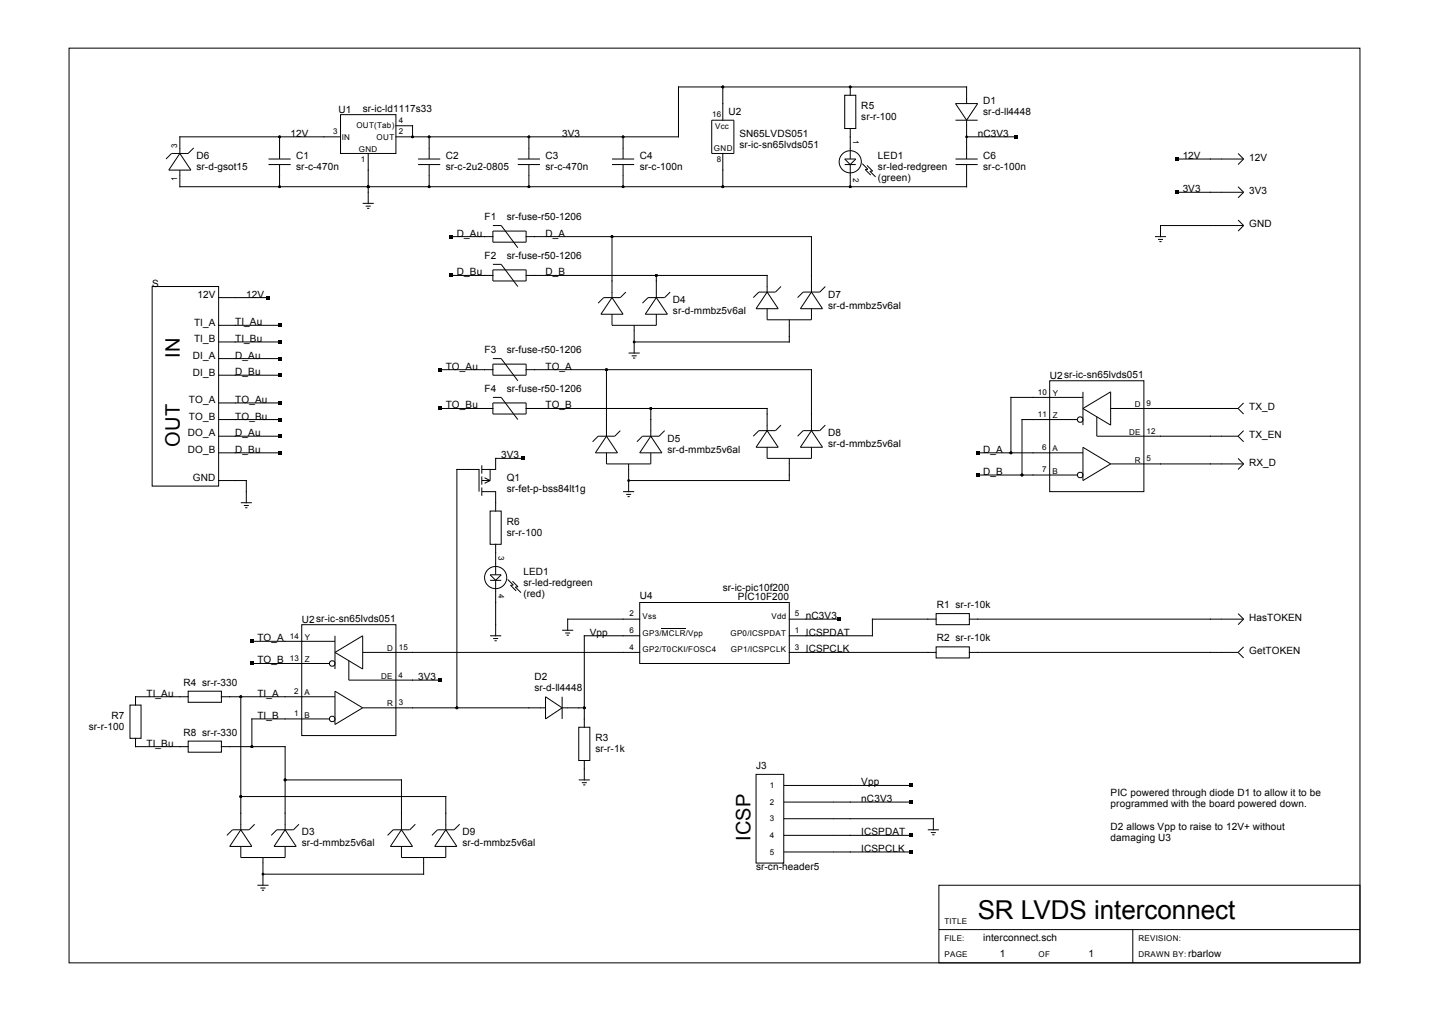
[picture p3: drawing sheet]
<svg xmlns="http://www.w3.org/2000/svg" width="297mm" height="210mm" viewBox="0 0 297 210" stroke-linecap="round" stroke-linejoin="round" font-family="sans-serif">
<g fill="none" stroke="#000" stroke-width=".21">
<path d="M14.3 10h268.4v190h-268.4zM150.2 18.1v6.9M175.6 19.8h2.3v6.9h-2.3zM176.7 18.1v1.7M37.4 31.9l2.3 3.4h-4.6zM40.3 30.7l-1.2 1.2h-3.4l-1.2 1.1M55.8 33h4.6M55.8 34.2h4.6M58.1 28.4v4.6M58.1 34.2v4.6M70.8 23.8h11.5v8.1h-11.5zM70.8 28.4h-33.4v3.5"/>
<path d="M76.5 31.9v10.3M82.3 26.1h3.4v2.3M86.9 33h4.6M86.9 34.2h4.6M89.2 28.4v4.6M89.2 34.2v4.6M107.6 33h4.6M107.6 34.2h4.6M109.9 28.4v4.6M109.9 34.2v4.6M127.2 33h4.6M127.2 34.2h4.6"/>
<path d="M129.5 28.4v4.6M129.5 34.2v4.6M147.9 25h4.6v6.9h-4.6zM150.2 31.9v6.9M175.6 33h2.3l-1.2 1.2zM175.6 34.2h2.3M176.7 26.7v6.3M176.7 34.2v4.6M179.2 34l1.2 1.2h-.6l1.2 1.2M180.2 34.4l1.2 1.1-.6 .1 1.2 1.1M198.6 33h4.6M198.6 34.2h4.6"/>
<path d="M198.6 21.5h4.6l-2.3 3.5zM198.6 25h4.6M200.9 34.2v4.6h-163.5v-3.5M200.9 21.5v-3.4h-59.9v10.3h-58.7M200.9 28.4h10.4M200.9 25v8M244.7 33h13.8M244.7 39.9h13.8M257.3 31.9l1.2 1.1M257.3 38.8l1.2 1.1M258.5 33l-1.2 1.2M258.5 39.9l-1.2 1.2"/>
<path d="M31.6 59.5h13.8v41.5h-13.8zM75.4 42.2h2.3M76 42.8h1M76.3 43.3h.5M93.8 49.2h8.6M93.8 57.2h8.6M102.4 46.8h1.8l3.4 4.7M102.4 48h6.9v2.3h-6.9zM102.4 56.1h6.9v2.3h-6.9zM102.4 54.9h1.8l3.4 4.6M109.3 49.2h59.4v11.5M109.3 57.2h50.1v3.5"/>
<path d="M127.2 49.2v12.6M136.4 57.2v4.6M162.3 59.5l-1.1 1.2h-3.5l-1.1 1.1M171.5 59.5l-1.1 1.2h-3.5l-1.1 1.1M240 49.2h2.3M240.7 49.7h1M241 50.2h.4M257.3 45.7l1.2 1.1M258.5 46.8h-17.3v2.4M258.5 46.8l-1.2 1.2M45.4 67.6h12.7M45.4 71h12.7"/>
<path d="M45.4 74.5h12.7M45.4 77.9h12.7M45.4 61.8h10.4M91.5 76.8h10.9M102.4 74.5h1.8l3.4 4.6M102.4 75.6h6.9v2.3h-6.9zM109.3 76.8h59.4v12.7M126 76.8v13.8M127.2 65.3v2.3h9.2v-2.3M127.2 61.8l2.3 3.5h-4.6zM130.1 60.7l-1.2 1.1h-3.4l-1.2 1.2M130.7 73.3h2.3"/>
<path d="M131.3 73.9h1M131.6 74.4h.4M131.8 67.6v5.7M136.4 61.8l2.3 3.5h-4.6zM139.3 60.7l-1.2 1.1h-3.4l-1.2 1.2M159.4 60.7l2.3 3.4h-4.6zM159.4 64.1v2.3h9.3v-2.3M164 66.4v4.6h-32.2M168.7 60.7l2.3 3.4h-4.7zM218.2 79.1h19.5v23h-19.5zM45.4 90.6h12.7M45.4 83.7h12.7"/>
<path d="M45.4 87.2h12.7M45.4 94.1h12.7M45.4 99.8h5.8v4.6M91.5 84.8h10.9M100.1 99.8h1.8M100.1 96.7v1.7M100.1 99v1.7M100.7 99.2l1.2 .6M101.9 99.8l-1.2 .6M101.9 97.5v2.3M102.4 83.7h6.9v2.3h-6.9zM102.4 82.5h1.8l3.4 4.7"/>
<path d="M108.8 95.2h-5.8v2.3h-2.9M109.3 84.8h50.1v4.7M126 94.1v2.3h9.3v-2.3M126 90.6l2.3 3.5h-4.6zM128.9 89.5l-1.1 1.1h-3.5l-1.1 1.2M130.7 96.4v5.7M135.3 90.6l2.3 3.5h-4.6zM135.3 84.8v5.8M138.1 89.5l-1.1 1.1h-3.5l-1.1 1.2M159.4 92.9v2.3h9.3v-2.3M159.4 89.5l2.3 3.4h-4.6zM162.3 88.3l-1.1 1.2h-3.5l-1.1 1.1"/>
<path d="M164 95.2v4.6h-33.3M168.7 89.5l2.3 3.4h-4.7zM171.5 88.3l-1.1 1.2h-3.5l-1.1 1.1M203.2 94.1h21.9M203.2 98.7h20.7M223.9 87.2h-11.5v11.5M225.1 82.5h-15v11.6M225.1 84.8l5.7-3.4v6.9zM225.1 81.4v6.9M225.1 92.9l5.7 3.5-5.7 3.4zM228 86.6v4h29.3M230.8 84.8h26.5"/>
<path d="M230.8 96.4h27.7M257.3 90.6l1.2 1.2M257.3 84.8l1.2 1.2M257.3 95.2l1.2 1.2M258.5 89.5l-1.2 1.1M258.5 83.7l-1.2 1.1M258.5 96.4l-1.2 1.1M50 104.4h2.3M50.7 105h1M51 105.5h.4M99.6 102.1v-4.6h-4.6v49.5M100.1 102.1h2.9v4.1"/>
<path d="M100.1 101.3v1.7M101.9 119.4h2.3l-1.2 1.1zM101.9 106.2h2.3v6.9h-2.3zM103 113.1v6.3M129.5 102.1h2.3M130.1 102.7h1.1M130.4 103.2h.5M52.3 133.2h17.3M52.3 137.8h16.2M62.7 129.8h19.6v23h-19.6zM69.6 135.5l5.8-3.4v6.9zM69.6 132.1v6.9"/>
<path d="M72.5 137.2v4.1h19M75.4 135.5h57.6M101.9 132.1h2.3M101.9 120.5h2.3M102.5 132.6h1M102.8 133.1h.4M103 120.5v11.6M105.5 120.4l1.2 1.1-.6 .1 1.2 1.1M106.5 120.7l1.2 1.2h-.6l1.2 1.2M116.8 130.9h2.3M117.5 131.5h1M117.8 131.9h.4"/>
<path d="M133 125.2h31v12.6h-31zM133 128.6h-15v2.3M133 132.1h-11.6v19M137.5 130.6h5.1M164 128.6h10.4M164 135.5h30.6M194.6 127.5h6.9v2.3h-6.9zM194.6 134.4h6.9v2.3h-6.9zM194.6 128.6h-13.3v3.5h-17.3M201.5 128.6h57M201.5 135.5h55.8M257.3 135.5l1.2 1.2"/>
<path d="M257.3 127.5l1.2 1.1M258.5 134.4l-1.2 1.1M258.5 128.6l-1.2 1.2M27 146.5h2.3v6.9h-2.3zM28.2 153.4v1.7h10.9M39.1 143.6h6.9v2.3h-6.9zM39.1 153.9h6.9v2.3h-6.9zM39.1 144.7h-10.9v1.8M46 144.7h23.6M46 155.1h13.3v17.3M50 144.7v27.7M68.5 149.3h-16.2v5.8"/>
<path d="M69.6 143.6l5.8 3.4-5.8 3.5zM75.4 147h38M113.4 144.7l3.4 2.3-3.4 2.3zM116.8 147h4.6M116.8 144.7v4.6M120.3 151.1h2.3v6.9h-2.3zM121.4 158v4M50 172.4l2.3 3.4h-4.6zM50 175.8v2.3h9.3v-2.3M50 165.5h42.7v6.9M52.9 171.2l-1.1 1.2h-3.5l-1.1 1.1M54.7 178.1v5.8"/>
<path d="M59.3 162h24.1v10.4M59.3 172.4l2.3 3.4h-4.6zM62.1 171.2l-1.1 1.2h-3.5l-1.1 1.1M83.4 172.4l2.3 3.4h-4.6zM83.4 175.8v2.3h9.3v-2.3M86.3 171.2l-1.1 1.2h-3.5l-1.1 1.1M88 178.1v3.5h-33.3M92.7 172.4l2.3 3.4h-4.7zM95.5 171.2l-1.1 1.2h-3.5l-1.1 1.1M120.3 162h2.3M120.9 162.6h1.1M121.2 163h.5"/>
<path d="M157.1 160.8h5.8v18.5h-5.8zM162.9 166.6h26.5M162.9 173.5h26.5M162.9 163.2h26.5M162.9 170.1h31.1v2.3M162.9 177h26.5M192.8 172.4h2.3M193.5 172.9h1M193.8 173.4h.4M53.5 183.9h2.3M54.1 184.5h1.1M54.4 184.9h.5"/>
<path d="M195.1 193.1h87.6M195.1 183.9h87.6v16.1h-87.6zM235.4 193.1v6.9"/>
<circle cx="176.7" cy="33.6" r="2.3"/>
<circle cx="224.5" cy="87.2" r=".58"/>
<circle cx="224.5" cy="98.7" r=".58"/>
<circle cx="103" cy="120" r="2.3"/>
<circle cx="69" cy="137.8" r=".58"/>
<circle cx="69" cy="149.3" r=".58"/>
</g>
<g fill="#000">
<path d="M150 17.8h.4v.5h-.4zM176.5 17.8h.4v.5h-.4zM57.9 38.6h.4v.4h-.4zM57.9 28.2h.4v.4h-.4zM76.3 38.6h.4v.4h-.4zM85.5 28.2h.4v.4h-.4zM89 38.6h.4v.4h-.4zM89 28.2h.4v.4h-.4zM109.7 38.6h.4v.4h-.4zM109.7 28.2h.4v.4h-.4zM129.3 38.6h.4v.4h-.4zM129.3 28.2h.4v.4h-.4z"/>
<path d="M150 38.6h.4v.4h-.4zM176.5 38.6h.4v.4h-.4zM200.7 28.2h.4v.4h-.4zM210.9 28.1h.7v.7h-.7zM244.3 32.7h.7v.7h-.7zM244.3 39.6h.7v.7h-.7zM93.5 48.8h.6v.7h-.6zM93.5 56.9h.6v.7h-.6zM127 48.9h.4v.5h-.4zM136.2 57h.4v.4h-.4zM55.5 61.5h.6v.7h-.6zM57.8 67.2h.7v.7h-.7z"/>
<path d="M57.8 70.7h.7v.7h-.7zM57.8 74.1h.7v.7h-.7zM57.8 77.6h.7v.7h-.7zM91.2 76.4h.6v.7h-.6zM125.8 76.6h.4v.4h-.4zM131.6 70.8h.4v.4h-.4zM57.8 83.4h.7v.6h-.7zM57.8 86.8h.7v.7h-.7zM57.8 90.3h.7v.7h-.7zM57.8 93.7h.7v.7h-.7zM91.2 84.5h.6v.7h-.6zM108.4 94.9h.7v.7h-.7z"/>
<path d="M130.5 99.6h.3v.4h-.3zM135.1 84.6h.4v.5h-.4zM202.9 93.7h.6v.7h-.6zM202.9 98.3h.6v.7h-.6zM209.9 93.8h.4v.5h-.4zM212.2 98.5h.4v.4h-.4zM52 132.9h.7v.7h-.7zM52 137.5h.7v.7h-.7zM174.1 128.3h.7v.7h-.7zM49.8 144.5h.4v.4h-.4zM52.2 154.9h.3v.4h-.3zM91.2 140.9h.6v.7h-.6z"/>
<path d="M94.8 146.8h.4v.4h-.4zM121.2 146.8h.4v.4h-.4zM49.8 165.2h.4v.5h-.4zM59.1 161.8h.4v.4h-.4zM189 162.8h.7v.7h-.7zM189 166.3h.7v.7h-.7zM189 173.2h.7v.7h-.7zM189 176.6h.7v.7h-.7zM54.5 181.4h.3v.4h-.3z"/>
</g>
<text font-size="5.4" x="203.2" y="190.8">SR LVDS interconnect</text>
<g font-size="4.2">
<text x="37.4" y="74.3" transform="rotate(-90 37.4 74.3)">IN</text>
<text x="37.4" y="92.8" transform="rotate(-90 37.4 92.8)">OUT</text>
<text x="156" y="174.7" transform="rotate(-90 156 174.7)">ICSP</text>
</g>
<g font-size="2.1">
<text x="70.4" y="23.5">U1</text>
<text x="75.4" y="23.2">sr-ic-ld1117s33</text>
<text x="151.4" y="23.8">U2</text>
<text x="179" y="22.7">R5</text>
<text x="204.3" y="21.5">D1</text>
<text x="204.3" y="23.8">sr-d-ll4448</text>
<text x="60.4" y="28.4">12V</text>
<text x="116.8" y="28.4">3V3</text>
<text x="153.7" y="28.4">SN65LVDS051</text>
<text x="179" y="25">sr-r-100</text>
<text x="203.2" y="28.4">nC3V3</text>
<text x="40.8" y="33">D6</text>
<text x="40.8" y="35.3">sr-d-gsot15</text>
<text x="61.6" y="33">C1</text>
<text x="61.6" y="35.3">sr-c-470n</text>
<text x="92.7" y="33">C2</text>
<text x="92.7" y="35.3">sr-c-2u2-0805</text>
<text x="113.4" y="33">C3</text>
<text x="113.4" y="35.3">sr-c-470n</text>
<text x="133" y="33">C4</text>
<text x="133" y="35.3">sr-c-100n</text>
<text x="153.7" y="30.7">sr-ic-sn65lvds051</text>
<text x="182.5" y="33">LED1</text>
<text x="182.5" y="35.3">sr-led-redgreen</text>
<text x="204.3" y="33">C6</text>
<text x="204.3" y="35.3">sr-c-100n</text>
<text x="245.8" y="33">12V</text>
<text x="259.6" y="33.4">12V</text>
<text x="182.5" y="37.6">(green)</text>
<text x="245.8" y="39.9">3V3</text>
<text x="259.6" y="40.3">3V3</text>
<text x="100.7" y="45.7">F1</text>
<text x="105.3" y="45.7">sr-fuse-r50-1206</text>
<text x="259.6" y="47.2">GND</text>
<text x="95" y="49.2">D_Au</text>
<text x="100.7" y="53.8">F2</text>
<text x="105.3" y="53.8">sr-fuse-r50-1206</text>
<text x="113.4" y="49.2">D_A</text>
<text x="31.6" y="59.5">S</text>
<text x="95" y="57.2">D_Bu</text>
<text x="113.4" y="57.2">D_B</text>
<text x="41" y="61.9">12V</text>
<text x="51.2" y="61.8">12V</text>
<text x="139.9" y="63">D4</text>
<text x="139.9" y="65.3">sr-d-mmbz5v6al</text>
<text x="172.1" y="61.8">D7</text>
<text x="172.1" y="64.1">sr-d-mmbz5v6al</text>
<text x="40.3" y="67.6">TI_A</text>
<text x="40.3" y="71.1">TI_B</text>
<text x="48.9" y="67.6">TI_Au</text>
<text x="48.9" y="71">TI_Bu</text>
<text x="40.1" y="74.5">DI_A</text>
<text x="40.1" y="78">DI_B</text>
<text x="48.9" y="74.5">D_Au</text>
<text x="48.9" y="77.9">D_Bu</text>
<text x="92.7" y="76.8">TO_Au</text>
<text x="100.7" y="73.3">F3</text>
<text x="105.3" y="73.3">sr-fuse-r50-1206</text>
<text x="113.4" y="76.8">TO_A</text>
<text x="39.3" y="83.8">TO_A</text>
<text x="48.9" y="83.7">TO_Au</text>
<text x="100.7" y="81.4">F4</text>
<text x="105.3" y="81.4">sr-fuse-r50-1206</text>
<text x="218.2" y="78.8">U2sr-ic-sn65lvds051</text>
<text x="39.3" y="87.2">TO_B</text>
<text x="48.9" y="87.2">TO_Bu</text>
<text x="92.7" y="84.8">TO_Bu</text>
<text x="113.4" y="84.8">TO_B</text>
<text x="259.6" y="85.2">TX_D</text>
<text x="39" y="90.7">DO_A</text>
<text x="39" y="94.1">DO_B</text>
<text x="48.9" y="90.6">D_Au</text>
<text x="48.9" y="94.1">D_Bu</text>
<text x="104.2" y="95.2">3V3</text>
<text x="138.7" y="91.8">D5</text>
<text x="138.7" y="94.1">sr-d-mmbz5v6al</text>
<text x="172.1" y="90.6">D8</text>
<text x="172.1" y="92.9">sr-d-mmbz5v6al</text>
<text x="204.3" y="94.1">D_A</text>
<text x="259.6" y="91">TX_EN</text>
<text x="40.1" y="99.9">GND</text>
<text x="105.3" y="99.8">Q1</text>
<text x="204.3" y="98.7">D_B</text>
<text x="259.6" y="96.7">RX_D</text>
<text x="105.3" y="102.1">sr-fet-p-bss84lt1g</text>
<text x="105.3" y="109">R6</text>
<text x="105.3" y="111.3">sr-r-100</text>
<text x="108.8" y="119.4">LED1</text>
<text x="108.8" y="121.7">sr-led-redgreen</text>
<text x="108.8" y="124">(red)</text>
<text x="133" y="124.4">U4</text>
<text x="150.2" y="122.8">sr-ic-pic10f200</text>
<text x="153.3" y="124.6">PIC10F200</text>
<text x="62.7" y="129.5">U2sr-ic-sn65lvds051</text>
<text x="167.5" y="128.6">nC3V3</text>
<text x="194.7" y="126.3">R1 sr-r-10k</text>
<text x="259.6" y="129">HasTOKEN</text>
<text x="53.5" y="133.2">TO_A</text>
<text x="53.5" y="137.8">TO_B</text>
<text x="122.6" y="132.1">Vpp</text>
<text x="167.5" y="132.1">ICSPDAT</text>
<text x="167.5" y="135.5">ICSPCLK</text>
<text x="194.7" y="133.2">R2 sr-r-10k</text>
<text x="259.6" y="135.9">GetTOKEN</text>
<text x="38.1" y="142.4">R4 sr-r-330</text>
<text x="86.9" y="141.3">3V3</text>
<text x="111.1" y="141.3">D2</text>
<text x="111.1" y="143.6">sr-d-ll4448</text>
<text x="23.2" y="149.3">R7</text>
<text x="30.5" y="144.7">TI_Au</text>
<text x="53.5" y="144.7">TI_A</text>
<text x="53.5" y="149.3">TI_B</text>
<text x="18.5" y="151.6">sr-r-100</text>
<text x="30.5" y="155.1">TI_Bu</text>
<text x="38.1" y="152.8">R8 sr-r-330</text>
<text x="123.7" y="153.9">R3</text>
<text x="123.7" y="156.2">sr-r-1k</text>
<text x="157.1" y="159.7">J3</text>
<text x="179" y="163.2">Vpp</text>
<text x="179" y="166.6">nC3V3</text>
<text x="230.8" y="165.3">PIC powered through diode D1 to allow it to be</text>
<text x="230.8" y="167.7">programmed with the board powered down.</text>
<text x="62.7" y="173.5">D3</text>
<text x="96.1" y="173.5">D9</text>
<text x="179" y="173.5">ICSPDAT</text>
<text x="230.8" y="172.3">D2 allows Vpp to raise to 12V+ without</text>
<text x="62.7" y="175.8">sr-d-mmbz5v6al</text>
<text x="96.1" y="175.8">sr-d-mmbz5v6al</text>
<text x="179" y="177">ICSPCLK</text>
<text x="230.8" y="174.7">damaging U3</text>
<text x="157.1" y="180.8">sr-cn-header5</text>
<text x="204.3" y="195.4">interconnect.sch</text>
<text x="207.8" y="198.8">1</text>
<text x="226.2" y="198.8">1</text>
<text x="247" y="198.8">rbarlow</text>
</g>
<g font-size="1.7">
<text x="69.2" y="27.8">3</text>
<text x="71.1" y="29.1">IN</text>
<text x="74.1" y="26.6">OUT(Tab)</text>
<text x="78.3" y="29.1">OUT</text>
<text x="82.9" y="25.5">4</text>
<text x="82.9" y="27.8">2</text>
<text x="148" y="24.4">16</text>
<text x="148.6" y="26.8">Vcc</text>
<text x="177.3" y="29.2" transform="rotate(90 177.3 29.2)">1</text>
<text x="36.8" y="30.7" transform="rotate(-90 36.8 30.7)">3</text>
<text x="74.6" y="31.6">GND</text>
<text x="75" y="33.7">1</text>
<text x="148.4" y="31.4">GND</text>
<text x="149" y="33.7">8</text>
<text x="36.8" y="37.6" transform="rotate(-90 36.8 37.6)">1</text>
<text x="177.3" y="37.1" transform="rotate(90 177.3 37.1)">2</text>
<text x="215.7" y="82">10</text>
<text x="218.8" y="82.3">Y</text>
<text x="215.7" y="86.6">11</text>
<text x="218.8" y="86.9">Z</text>
<text x="235.9" y="84.6">D</text>
<text x="238.3" y="84.3">9</text>
<text x="216.6" y="93.5">6</text>
<text x="218.7" y="93.8">A</text>
<text x="234.7" y="90.4">DE</text>
<text x="238.3" y="90.1">12</text>
<text x="238.3" y="95.8">5</text>
<text x="216.6" y="98.1">7</text>
<text x="218.7" y="98.4">B</text>
<text x="235.9" y="96.1">R</text>
<text x="103.6" y="115.5" transform="rotate(90 103.6 115.5)">3</text>
<text x="103.6" y="123.4" transform="rotate(90 103.6 123.4)">4</text>
<text x="130.8" y="131.5">6</text>
<text x="130.8" y="128">2</text>
<text x="133.5" y="128.6">Vss</text>
<text x="160.3" y="128.6">Vdd</text>
<text x="165.2" y="128">5</text>
<text x="165.2" y="131.5">1</text>
<text x="60.2" y="132.7">14</text>
<text x="60.2" y="137.3">13</text>
<text x="63.3" y="133">Y</text>
<text x="63.3" y="137.6">Z</text>
<text x="80.4" y="135.2">D</text>
<text x="82.9" y="134.9">15</text>
<text x="130.8" y="134.9">4</text>
<text x="133.5" y="135.5">GP2/T0CKI/FOSC4</text>
<text x="133.5" y="132.1">GP3/MCLR/Vpp</text>
<text x="151.8" y="132.1">GP0/ICSPDAT</text>
<text x="151.9" y="135.5">GP1/ICSPCLK</text>
<text x="165.2" y="134.9">3</text>
<text x="79.2" y="141">DE</text>
<text x="82.8" y="140.8">4</text>
<text x="61.2" y="148.8">1</text>
<text x="61.2" y="144.2">2</text>
<text x="63.3" y="149">B</text>
<text x="63.3" y="144.4">A</text>
<text x="80.4" y="146.7">R</text>
<text x="82.9" y="146.5">3</text>
<text x="160" y="167.2">2</text>
<text x="160" y="163.7">1</text>
<text x="160" y="170.6">3</text>
<text x="160" y="174.1">4</text>
<text x="160" y="177.5">5</text>
<text x="196.3" y="191.9">TITLE</text>
<text x="196.3" y="195.4">FILE:</text>
<text x="236.6" y="195.4">REVISION:</text>
<text x="196.3" y="198.8">PAGE</text>
<text x="215.9" y="198.8">OF</text>
<text x="236.6" y="198.8">DRAWN BY:</text>
</g>
</svg>
